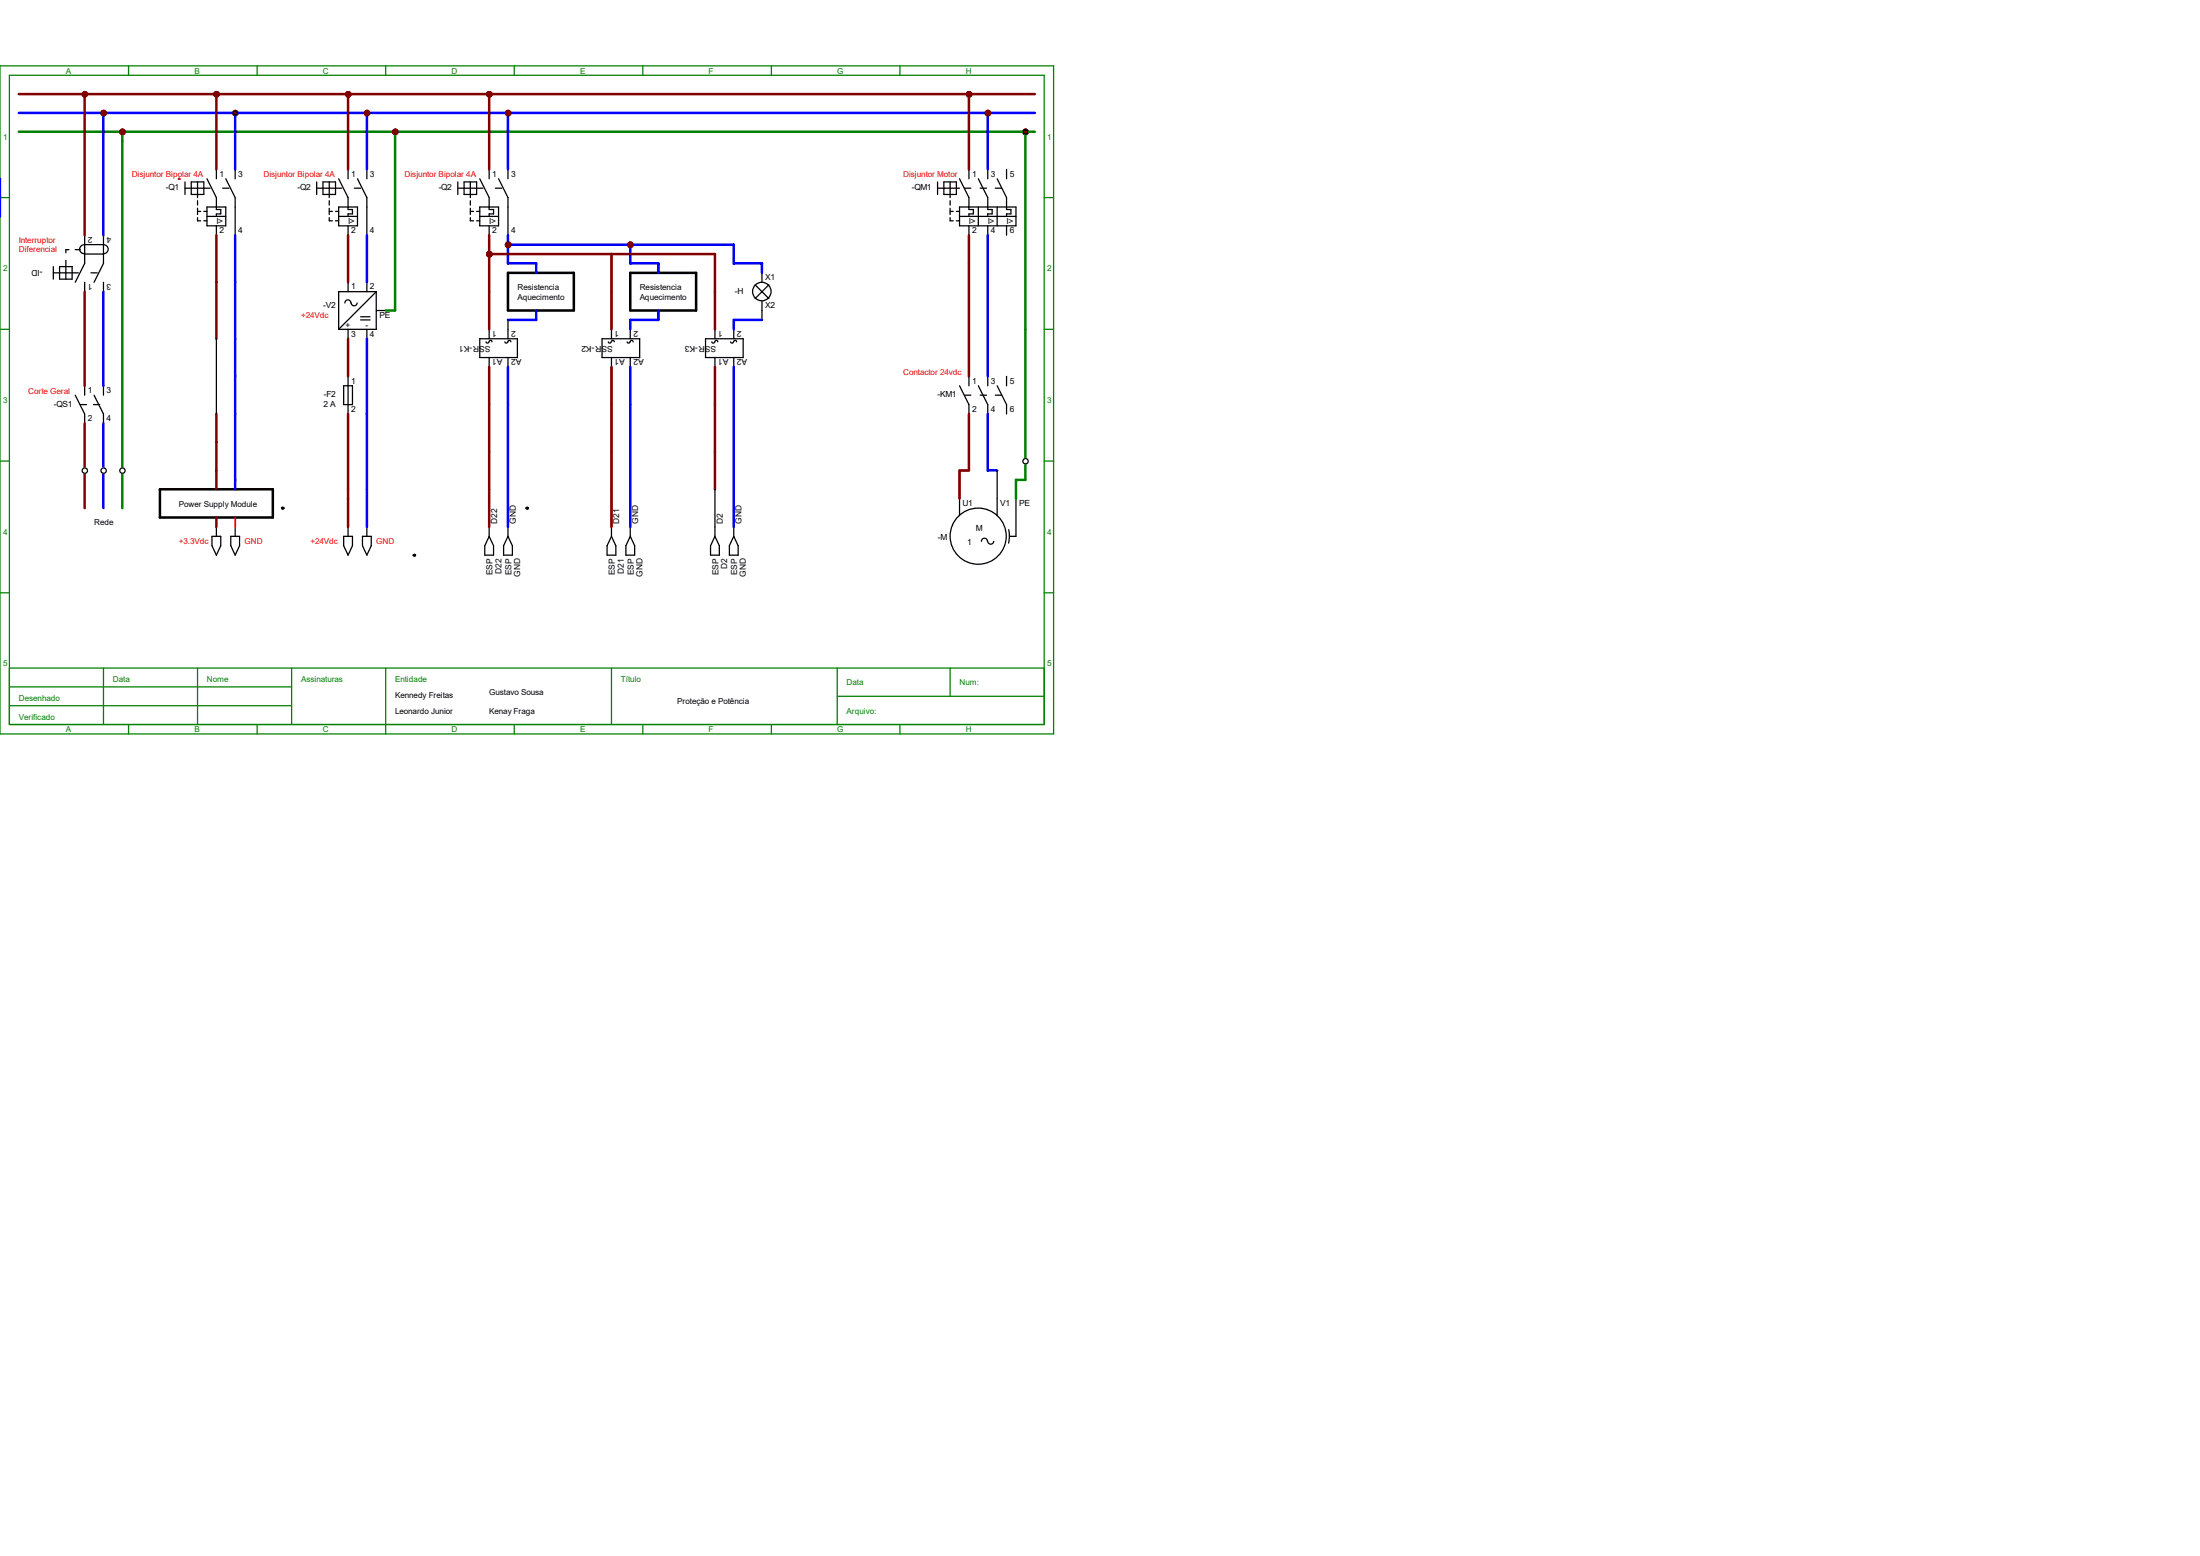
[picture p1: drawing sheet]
<svg xmlns="http://www.w3.org/2000/svg" width="297mm" height="210mm" viewBox="0 0 297 210" stroke-linecap="round" stroke-linejoin="round" font-family="sans-serif">
<g fill="none" stroke="#008000" stroke-width=".17">
<path d="M0 8.9h142.2v90.2h-142.2zM1.3 10.2h139.7v87.6h-139.7zM17.4 8.9v1.3M34.7 8.9v1.3M52.1 8.9v1.3M69.4 8.9v1.3M86.8 8.9v1.3M104.1 8.9v1.3M121.5 8.9v1.3M0 26.7h1.3M141 26.7h1.2M0 44.4h1.3"/>
<path d="M141 44.4h1.2M0 62.2h1.3M141 62.2h1.2M0 80h1.3M1.3 90.2h139.7M1.3 92.7h38.1M1.3 95.2h38.1M14 90.2v7.6M17.4 97.8v1.3M26.7 90.2v7.6M34.7 97.8v1.3M39.4 90.2v7.6"/>
<path d="M52.1 90.2v8.9M69.4 97.8v1.3M82.5 90.2v7.6M86.8 97.8v1.3M104.1 97.8v1.3M113 94h28M113 90.2v7.6M121.5 97.8v1.3M128.3 90.2v3.8M141 80h1.2"/>
</g>
<g fill="none" stroke="#000" stroke-width=".17">
<path d="M7.2 36v1.7M7.2 36.8h3.4M8 36h1.7v1.7h-1.7zM8.9 35.1v2.6M9.3 33.7h-.4v.4M10.2 33.7h.6M11.4 31.7v3.9l-1.2 2.5M11.4 38.1v1.3M11.4 34.3h2.6M12.3 36.8h.8M14 34.2a.61 .61 0 0 0 .6-.6 .61 .61 0 0 0-.6-.6h-2.6a.62 .62 0 0 0-.6 .6 .62 .62 0 0 0 .6 .6M14 31.7v3.9l-1.3 2.5"/>
<path d="M14 38.1v1.3M25 24.6v1.6M25 25.4h3.4M25.8 24.6h1.7v1.6h-1.7zM26.7 24.6v2.1M26.7 27.1v.6M26.7 28.1v.9M26.7 29.4v.4h.4M26.7 28.5h.4M27.5 28.5h.4M27.5 29.8h.4M27.9 24.1l1.3 2.6v1.6h.6v.6h-.6v.3"/>
<path d="M27.9 27.9h2.6v2.6h-2.6zM27.9 29.2h2.6M29.2 22.9v1.2M29.2 30.5v1.2M30.1 25.4h.8M30.5 24.1l1.2 2.6v5M31.7 22.9v1.2M42.8 25.4h3.3M42.8 24.6v1.6M43.6 24.6h1.7v1.6h-1.7zM44.4 28.5h.5M44.4 29.4v.4h.5"/>
<path d="M44.4 24.6v2.1M44.4 27.1v.6M44.4 28.1v.9M45.3 28.5h.4M45.3 29.8h.4M45.7 24.1l1.3 2.6v1.6h.6v.6h-.6v.3M45.7 27.9h2.6v2.6h-2.6zM45.7 29.2h2.6M47 22.9v1.2M47 30.5v1.2M47 38.1v1.3M47.8 25.4h.9"/>
<path d="M48.3 24.1l1.2 2.6v5M49.5 22.9v1.2M49.5 38.1v1.3M50.8 39.4h-5.1v5M50.8 39.4v5h-5.1M50.8 39.4l-5.1 5M126.6 25.4h2.9M126.6 24.6v1.6M127.4 24.6h1.7v1.6h-1.7zM128.3 28.5h.4M128.3 29.4v.4h.4M128.3 24.6v2.1"/>
<path d="M128.3 27.1v.6M128.3 28.1v.9M129.1 28.5h.4M129.1 29.8h.4M129.5 24.1l1.3 2.6v1.6h.6v.6h-.6v.3M129.5 27.9h7.7v2.6h-7.7zM129.5 29.2h7.7M130.2 25.4h.9M130.8 22.9v1.2M130.8 30.5v1.2M132.1 24.1l1.2 2.6v1.6h.6v.6h-.6v.3M132.1 27.9v2.6"/>
<path d="M132.3 25.4h.9M133.3 22.9v1.2M133.3 30.5v1.2M134.4 25.4h.8M134.6 24.1l1.3 2.6v1.6h.6v.6h-.6v.3M134.6 27.9v2.6M135.9 22.9v1.2M135.9 30.5v1.2M10.2 53.3l1.2 2.6v1.2M10.8 54.6h.9M11.4 52.1v1.2M12.6 54.6h.9"/>
<path d="M12.7 53.3l1.3 2.6v1.2M14 52.1v1.2M47 44.4v1.3M47.4 40.9a.4 .4 0 0 0-.4-.4 .4 .4 0 0 0-.4 .4M48.2 40.9a.4 .4 0 0 1-.4 .4 .4 .4 0 0 1-.4-.4M48.7 42.8h1.3M48.7 43.2h1.3M49.5 44.4v1.3M50.8 41.9h1.3"/>
</g>
<path d="M24.1 24.1h.1" fill="none" stroke="#f00" stroke-width=".25"/>
<g fill="#f00" stroke="#800000" stroke-width=".17">
<circle cx="11.5" cy="12.7" r=".28"/>
<circle cx="14" cy="15.3" r=".28"/>
<circle cx="16.5" cy="17.8" r=".28"/>
</g>
<g fill="none" stroke="#000" stroke-width=".17">
<path d="M46.4 52.1h1.2v2.5h-1.2zM47 50.8v5.1M129.5 52.1l1.3 2.5v1.3M130.2 53.3h.9M130.8 50.8v1.3M132.1 52.1l1.2 2.5v1.3M132.3 53.3h.9M133.3 50.8v1.3M134.4 53.3h.8M134.6 52.1l1.3 2.5v1.3M135.9 50.8v1.3M28.6 72.4h1.2v1.3l-.6 1.2-.6-1.2z"/>
<path d="M29.2 71.1v1.3M31.2 72.4h1.1v1.3l-.6 1.2-.5-1.2zM31.7 71.1v1.3M129.5 67.3v2.3M133.3 73.1a.4 .4 0 0 0-.4-.5 .4 .4 0 0 0-.4 .5M134.2 73.1a.4 .4 0 0 1-.4 .3 .4 .4 0 0 1-.5-.3M134.6 67.3v2.3M136.2 71.5l.1 .9-.1 .9M137.2 67.3v5.1h-.9"/>
<circle cx="132.1" cy="72.4" r="3.8"/>
</g>
<circle cx="38.1" cy="68.6" r=".17" fill="#000"/>
<path d="M21.6 66h15.2v3.8h-15.2z" fill="none" stroke="#000" stroke-width=".34"/>
<g fill="#f00" stroke="#800000" stroke-width=".17">
<circle cx="29.2" cy="12.7" r=".28"/>
<circle cx="31.8" cy="15.3" r=".28"/>
<circle cx="47" cy="12.7" r=".28"/>
<circle cx="49.6" cy="15.3" r=".28"/>
<circle cx="53.4" cy="17.8" r=".28"/>
</g>
<g fill="none" stroke="#000" stroke-width=".17">
<path d="M61.8 24.6v1.6M61.8 25.4h3.4M62.7 24.6h1.6v1.6h-1.6zM63.5 24.6v2.1M63.5 27.1v.6M63.5 28.1v.9M63.5 29.4v.4h.4M63.5 28.5h.4M64.3 28.5h.5M64.3 29.8h.5M64.8 24.1l1.2 2.6v1.6h.6v.6h-.6v.3M64.8 27.9h2.5v2.6h-2.5z"/>
<path d="M64.8 29.2h2.5M66 22.9v1.2M66 30.5v1.2M66.9 25.4h.8M67.3 24.1l1.3 2.6v5M68.6 22.9v1.2"/>
</g>
<g fill="#f00" stroke="#800000" stroke-width=".17">
<circle cx="66.1" cy="12.7" r=".28"/>
<circle cx="68.6" cy="15.3" r=".28"/>
</g>
<path d="M64.8 45.7h5v2.6h-5zM66 46.1l-.2 .2-.2-.2M66 44.4v1.3M66 48.3v1.2M66.4 46.1l-.2-.2-.2 .2M68.5 46.1l-.2 .2-.1-.2M68.6 44.4v1.3M68.6 48.3v1.2M69 46.1l-.2-.2-.2 .2" fill="none" stroke="#000" stroke-width=".17"/>
<path d="M68.6 36.8h8.9v5.1h-8.9z" fill="none" stroke="#000" stroke-width=".34"/>
<g fill="#f00" stroke="#800000" stroke-width=".34">
<circle cx="130.8" cy="12.7" r=".28"/>
<circle cx="133.4" cy="15.3" r=".28"/>
<circle cx="138.5" cy="17.8" r=".28"/>
</g>
<g fill="none" stroke="#000" stroke-width=".17">
<path d="M81.3 45.7h5.1v2.6h-5.1zM82.5 46.1l-.2 .2-.2-.2M82.5 44.4v1.3M82.5 48.3v1.2M82.9 46.1l-.2-.2-.1 .2M85 46.1l-.1 .2-.2-.2M85.1 44.4v1.3M85.1 48.3v1.2M85.5 46.1l-.2-.2-.2 .2M46.4 72.4h1.2v1.3l-.6 1.2-.6-1.2zM47 71.1v1.3M48.9 72.4h1.2v1.3l-.6 1.2-.6-1.2z"/>
<path d="M49.5 71.1v1.3M66 71.1v1.3M66 72.4l.6 1.3v1.2h-1.2v-1.2zM68.6 72.4l.6 1.3v1.2h-1.2v-1.2zM68.6 71.1v1.3M82.5 72.4l.6 1.3v1.2h-1.1v-1.2zM82.5 71.1v1.3M85.1 72.4l.6 1.3v1.2h-1.2v-1.2zM85.1 71.1v1.3"/>
</g>
<g fill="#000">
<circle cx="55.9" cy="74.9" r=".17"/>
<circle cx="71.1" cy="68.6" r=".17"/>
</g>
<path d="M85.1 36.8h8.9v5.1h-8.9z" fill="none" stroke="#000" stroke-width=".34"/>
<g fill="#f00" stroke="#800000" stroke-width=".34">
<circle cx="66.1" cy="34.3" r=".28"/>
<circle cx="68.6" cy="33" r=".28"/>
</g>
<g fill="none" stroke="#000" stroke-width=".17">
<path d="M95.2 45.7h5.1v2.6h-5.1zM96.5 46.1l-.2 .2-.2-.2M96.5 44.4v1.3M96.5 48.3v1.2M96.9 46.1l-.2-.2-.2 .2M99 46.1l-.2 .2-.2-.2M99.1 44.4v1.3M99.1 48.3v1.2M99.4 46.1l-.1-.2-.2 .2M96.5 71.1v1.3M96.5 72.4l.6 1.3v1.2h-1.2v-1.2zM99.1 71.1v1.3"/>
<path d="M99.1 72.4l.6 1.3v1.2h-1.2v-1.2z"/>
</g>
<circle cx="85.1" cy="33" r=".28" fill="#f00" stroke="#800000" stroke-width=".17"/>
<g fill="none" stroke="#000" stroke-width=".17">
<path d="M101.9 38.4l1.9 1.9M102.9 36.8v1.3M103.8 38.4l-1.9 1.9M102.9 40.6v1.3"/>
<circle cx="102.8" cy="39.3" r="1.25"/>
</g>
<g fill="#f00" stroke="#800000" stroke-width=".34">
<circle cx="11.5" cy="12.7" r=".28"/>
<circle cx="14" cy="15.3" r=".28"/>
<circle cx="16.5" cy="17.8" r=".28"/>
<circle cx="29.2" cy="12.7" r=".28"/>
<circle cx="31.8" cy="15.3" r=".28"/>
<circle cx="47" cy="12.7" r=".28"/>
<circle cx="49.6" cy="15.3" r=".28"/>
<circle cx="53.4" cy="17.8" r=".28"/>
<circle cx="66.1" cy="12.7" r=".28"/>
<circle cx="68.6" cy="15.3" r=".28"/>
<circle cx="130.8" cy="12.7" r=".28"/>
<circle cx="133.4" cy="15.3" r=".28"/>
<circle cx="138.5" cy="17.8" r=".28"/>
<circle cx="66.1" cy="34.3" r=".28"/>
<circle cx="68.6" cy="33" r=".28"/>
<circle cx="85.1" cy="33" r=".28"/>
</g>
<circle cx="11.5" cy="12.7" r=".28" fill="#f00" stroke="#000" stroke-width=".17"/>
<path d="M2.5 15.2h137.2M14 15.2v16.5M31.7 15.2v7.7M0 24.1v5.1M14 39.4v12.7M31.7 31.7v6.4M133.3 35.6v15.2M14 57.1v11.5M31.7 45.7v20.3M49.5 55.9v15.2M133.3 55.9v7.6h1.3" fill="none" stroke="#00f" stroke-width=".34"/>
<g fill="none" stroke="#800000" stroke-width=".34">
<path d="M2.5 12.7h137.2M11.4 12.7v19M29.2 12.7v10.2M11.4 39.4v12.7M29.2 31.7v6.4M130.8 35.6v15.2M11.4 57.1v11.5M29.2 55.9v3.8M47 45.7v5.1M130.8 55.9v7.6h-1.3v3.8M29.2 63.5v2.5M29.2 69.8v1.3"/>
<path d="M47 66v1.3"/>
</g>
<path d="M2.5 17.8h137.2M16.5 17.8v50.8M138.4 64.8h-1.2v2.5" fill="none" stroke="#008000" stroke-width=".34"/>
<g fill="#800000" stroke="#800000" stroke-width=".34">
<circle cx="11.5" cy="12.7" r=".28"/>
<circle cx="14" cy="15.3" r=".28"/>
<circle cx="16.5" cy="17.8" r=".28"/>
<circle cx="29.2" cy="12.7" r=".28"/>
</g>
<path d="M134.6 63.5v3.8" fill="none" stroke="#000" stroke-width=".17"/>
<path d="M31.7 69.8v1.3" fill="none" stroke="#f00" stroke-width=".25"/>
<circle cx="31.8" cy="15.3" r=".28" fill="#800000" stroke="#000" stroke-width=".17"/>
<path d="M47 12.7v10.2M66 12.7v10.2M130.8 12.7v10.2M47 31.7v6.4M66 31.7v7.7M130.8 31.7v3.9M47 55.9v10.1M66 54.6v6.4M47 67.3v3.8" fill="none" stroke="#800000" stroke-width=".34"/>
<g fill="#800000" stroke="#800000" stroke-width=".34">
<circle cx="47" cy="12.7" r=".28"/>
<circle cx="49.6" cy="15.3" r=".28"/>
<circle cx="53.4" cy="17.8" r=".28"/>
<circle cx="66.1" cy="12.7" r=".28"/>
<circle cx="68.6" cy="15.3" r=".28"/>
<circle cx="130.8" cy="12.7" r=".28"/>
<circle cx="133.4" cy="15.3" r=".28"/>
</g>
<path d="M49.5 15.2v7.7M68.6 15.2v7.7M133.3 15.2v7.7M49.5 31.7v6.4M133.3 31.7v3.9M49.5 45.7v10.2" fill="none" stroke="#00f" stroke-width=".34"/>
<path d="M53.3 17.8v24.1h-1.2M138.4 17.8v47" fill="none" stroke="#008000" stroke-width=".34"/>
<circle cx="138.5" cy="17.8" r=".28" fill="#800000" stroke="#000" stroke-width=".17"/>
<path d="M29.2 38.1v7.6M66 39.4v5M66 34.3h30.5v10.1M82.5 34.3v10.1M29.2 59.7v3.8M66 49.5v5.1M82.5 49.5v21.6M96.5 49.5v16.5M66 61v10.1" fill="none" stroke="#800000" stroke-width=".34"/>
<path d="M31.7 38.1v7.6M68.6 31.7v3.9h3.8v1.2M68.6 33h30.5v2.6h3.8v1.2M85.1 33v2.6h3.8v1.2M68.6 49.5v21.6M72.4 41.9v1.3h-3.8M85.1 49.5v21.6M88.9 41.9v1.3h-3.8v1.2M99.1 49.5v21.6M102.9 43.2h-3.8v1.2" fill="none" stroke="#00f" stroke-width=".34"/>
<path d="M29.2 45.7v10.2M68.6 43.2v1.2M102.9 41.9v1.3M96.5 66v5.1" fill="none" stroke="#000" stroke-width=".17"/>
<g fill="#800000" stroke="#800000" stroke-width=".34">
<circle cx="66.1" cy="34.3" r=".28"/>
<circle cx="68.6" cy="33" r=".28"/>
<circle cx="85.1" cy="33" r=".28"/>
</g>
<g fill="#fff" stroke="#fff" stroke-width=".17">
<circle cx="11.5" cy="63.5" r=".36"/>
<circle cx="14" cy="63.5" r=".36"/>
<circle cx="16.5" cy="63.5" r=".36"/>
</g>
<g fill="#fff" stroke="#000" stroke-width=".17">
<circle cx="11.5" cy="63.5" r=".36"/>
<circle cx="14" cy="63.5" r=".36"/>
<circle cx="16.5" cy="63.5" r=".36"/>
</g>
<circle cx="138.5" cy="62.3" r=".36" fill="#fff" stroke="#fff" stroke-width=".17"/>
<circle cx="138.5" cy="62.3" r=".36" fill="#fff" stroke="#000" stroke-width=".17"/>
<g font-size="1.1" fill="#008000">
<text x="8.9" y="9.9">A</text>
<text x="26.2" y="9.9">B</text>
<text x="43.6" y="9.9">C</text>
<text x="61" y="9.9">D</text>
<text x="78.3" y="9.9">E</text>
<text x="95.7" y="9.9">F</text>
<text x="113" y="9.9">G</text>
<text x="130.4" y="9.9">H</text>
<text x=".4" y="18.8">1</text>
<text x="141.4" y="18.8">1</text>
<text x=".4" y="36.6">2</text>
<text x="141.4" y="36.6">2</text>
<text x=".4" y="54.4">3</text>
<text x="141.4" y="54.4">3</text>
<text x=".4" y="72.2">4</text>
<text x="141.4" y="72.2">4</text>
<text x=".4" y="90">5</text>
<text x="141.4" y="90">5</text>
<text x="2.5" y="94.6">Desenhado</text>
<text x="15.2" y="92.1">Data</text>
<text x="27.9" y="92.1">Nome</text>
<text x="40.6" y="92.1">Assinaturas</text>
<text x="53.3" y="92.1">Entidade</text>
<text x="83.8" y="92.1">Título</text>
<text x="114.3" y="92.5">Data</text>
<text x="129.5" y="92.5">Num:</text>
<text x="2.5" y="97.2">Verificado</text>
<text x="8.9" y="98.8">A</text>
<text x="26.2" y="98.8">B</text>
<text x="43.6" y="98.8">C</text>
<text x="61" y="98.8">D</text>
<text x="78.3" y="98.8">E</text>
<text x="95.7" y="98.8">F</text>
<text x="113" y="98.8">G</text>
<text x="114.3" y="96.3">Arquivo:</text>
<text x="130.4" y="98.8">H</text>
</g>
<g font-size="1.1" fill="#f00">
<text x="17.8" y="23.9">Disjuntor Bipolar 4A</text>
<text x="35.6" y="23.9">Disjuntor Bipolar 4A</text>
<text x="54.6" y="23.9">Disjuntor Bipolar 4A</text>
<text x="121.9" y="23.9">Disjuntor Motor</text>
<text x="2.5" y="32.8">Interruptor</text>
<text x="2.5" y="34.1">Diferencial</text>
<text x="40.6" y="43">+24Vdc</text>
<text x="3.8" y="53.1">Corte Geral</text>
<text x="121.9" y="50.6">Contactor 24vdc</text>
<text x="24.1" y="73.4">+3.3Vdc</text>
<text x="33" y="73.4">GND</text>
<text x="41.9" y="73.4">+24Vdc</text>
<text x="50.8" y="73.4">GND</text>
</g>
<g font-size="1.1">
<text x="29.6" y="23.8">1</text>
<text x="32.2" y="23.8">3</text>
<text x="47.4" y="23.8">1</text>
<text x="49.9" y="23.8">3</text>
<text x="66.5" y="23.8">1</text>
<text x="69" y="23.8">3</text>
<text x="131.2" y="23.8">1</text>
<text x="133.8" y="23.8">3</text>
<text x="136.3" y="23.8">5</text>
<text x="22.4" y="25.7">-Q1</text>
<text x="40.2" y="25.7">-Q2</text>
<text x="59.2" y="25.7">-Q2</text>
<text x="123.1" y="25.7">-QM1</text>
<text x="12.5" y="32" transform="rotate(-180 12.5 32)">2</text>
<text x="15" y="32" transform="rotate(-180 15 32)">4</text>
<text x="29.2" y="30.2">I&gt;</text>
<text x="29.6" y="31.5">2</text>
<text x="32.2" y="31.5">4</text>
<text x="47" y="30.2">I&gt;</text>
<text x="47.4" y="31.5">2</text>
<text x="49.9" y="31.5">4</text>
<text x="66" y="30.2">I&gt;</text>
<text x="66.5" y="31.5">2</text>
<text x="69" y="31.5">4</text>
<text x="130.8" y="30.2">I&gt;</text>
<text x="131.2" y="31.5">2</text>
<text x="133.3" y="30.2">I&gt;</text>
<text x="133.8" y="31.5">4</text>
<text x="135.9" y="30.2">I&gt;</text>
<text x="136.3" y="31.5">6</text>
<text x="5.8" y="36.5" transform="rotate(-180 5.8 36.5)">-ID</text>
<text x="12.5" y="38.4" transform="rotate(-180 12.5 38.4)">1</text>
<text x="15" y="38.4" transform="rotate(-180 15 38.4)">3</text>
<text x="43.6" y="41.6">-V2</text>
<text x="47.4" y="39.1">1</text>
<text x="49.9" y="39.1">2</text>
<text x="69.8" y="39.2">Resistencia</text>
<text x="69.8" y="40.4">Aquecimento</text>
<text x="86.4" y="39.2">Resistencia</text>
<text x="86.4" y="40.4">Aquecimento</text>
<text x="99.2" y="39.7">-H</text>
<text x="103.3" y="37.8">X1</text>
<text x="103.3" y="41.6">X2</text>
<text x="46.7" y="44.2">+</text>
<text x="47.4" y="45.4">3</text>
<text x="49.4" y="44.2">-</text>
<text x="49.9" y="45.4">4</text>
<text x="51.2" y="42.9">PE</text>
<text x="66.2" y="46.7" transform="rotate(-180 66.2 46.7)">SSR-K1</text>
<text x="67.1" y="44.7" transform="rotate(-180 67.1 44.7)">1</text>
<text x="69.6" y="44.7" transform="rotate(-180 69.6 44.7)">2</text>
<text x="82.7" y="46.7" transform="rotate(-180 82.7 46.7)">SSR-K2</text>
<text x="83.6" y="44.7" transform="rotate(-180 83.6 44.7)">1</text>
<text x="86.1" y="44.7" transform="rotate(-180 86.1 44.7)">2</text>
<text x="96.7" y="46.7" transform="rotate(-180 96.7 46.7)">SSR-K3</text>
<text x="97.6" y="44.7" transform="rotate(-180 97.6 44.7)">1</text>
<text x="100.1" y="44.7" transform="rotate(-180 100.1 44.7)">2</text>
<text x="11.9" y="53">1</text>
<text x="14.4" y="53">3</text>
<text x="43.7" y="53.6">-F2</text>
<text x="47.4" y="51.8">1</text>
<text x="67.9" y="48.5" transform="rotate(-180 67.9 48.5)">A1</text>
<text x="70.4" y="48.5" transform="rotate(-180 70.4 48.5)">A2</text>
<text x="84.4" y="48.5" transform="rotate(-180 84.4 48.5)">A1</text>
<text x="86.9" y="48.5" transform="rotate(-180 86.9 48.5)">A2</text>
<text x="98.3" y="48.5" transform="rotate(-180 98.3 48.5)">A1</text>
<text x="100.9" y="48.5" transform="rotate(-180 100.9 48.5)">A2</text>
<text x="126.6" y="53.6">-KM1</text>
<text x="131.2" y="51.8">1</text>
<text x="133.8" y="51.8">3</text>
<text x="136.3" y="51.8">5</text>
<text x="7.3" y="54.9">-QS1</text>
<text x="11.9" y="56.9">2</text>
<text x="14.4" y="56.9">4</text>
<text x="43.7" y="54.9">2 A</text>
<text x="47.4" y="55.6">2</text>
<text x="131.2" y="55.6">2</text>
<text x="133.8" y="55.6">4</text>
<text x="136.3" y="55.6">6</text>
<text x="12.7" y="70.9">Rede</text>
<text x="24.1" y="68.4">Power Supply Module</text>
<text x="67.1" y="70.7" transform="rotate(-90 67.1 70.7)">D22</text>
<text x="69.6" y="70.7" transform="rotate(-90 69.6 70.7)">GND</text>
<text x="83.6" y="70.7" transform="rotate(-90 83.6 70.7)">D21</text>
<text x="86.1" y="70.7" transform="rotate(-90 86.1 70.7)">GND</text>
<text x="97.6" y="70.7" transform="rotate(-90 97.6 70.7)">D2</text>
<text x="100.1" y="70.7" transform="rotate(-90 100.1 70.7)">GND</text>
<text x="130" y="68.3">U1</text>
<text x="131.7" y="71.7">M</text>
<text x="135" y="68.3">V1</text>
<text x="137.6" y="68.3">PE</text>
<text x="66.5" y="77.6" transform="rotate(-90 66.5 77.6)">ESP</text>
<text x="67.7" y="77.4" transform="rotate(-90 67.7 77.4)">D22</text>
<text x="69" y="77.6" transform="rotate(-90 69 77.6)">ESP</text>
<text x="70.2" y="77.9" transform="rotate(-90 70.2 77.9)">GND</text>
<text x="83" y="77.6" transform="rotate(-90 83 77.6)">ESP</text>
<text x="84.2" y="77.4" transform="rotate(-90 84.2 77.4)">D21</text>
<text x="85.6" y="77.6" transform="rotate(-90 85.6 77.6)">ESP</text>
<text x="86.7" y="77.9" transform="rotate(-90 86.7 77.9)">GND</text>
<text x="97" y="77.6" transform="rotate(-90 97 77.6)">ESP</text>
<text x="98.2" y="76.8" transform="rotate(-90 98.2 76.8)">D2</text>
<text x="99.5" y="77.6" transform="rotate(-90 99.5 77.6)">ESP</text>
<text x="100.7" y="77.9" transform="rotate(-90 100.7 77.9)">GND</text>
<text x="126.6" y="72.9">-M</text>
<text x="130.6" y="73.5">1</text>
<text x="53.3" y="94.2">Kennedy Freitas</text>
<text x="66" y="93.8">Gustavo Sousa</text>
<text x="91.4" y="95">Proteção e Potência</text>
<text x="53.3" y="96.3">Leonardo Junior</text>
<text x="66" y="96.3">Kenay Fraga</text>
</g>
</svg>
